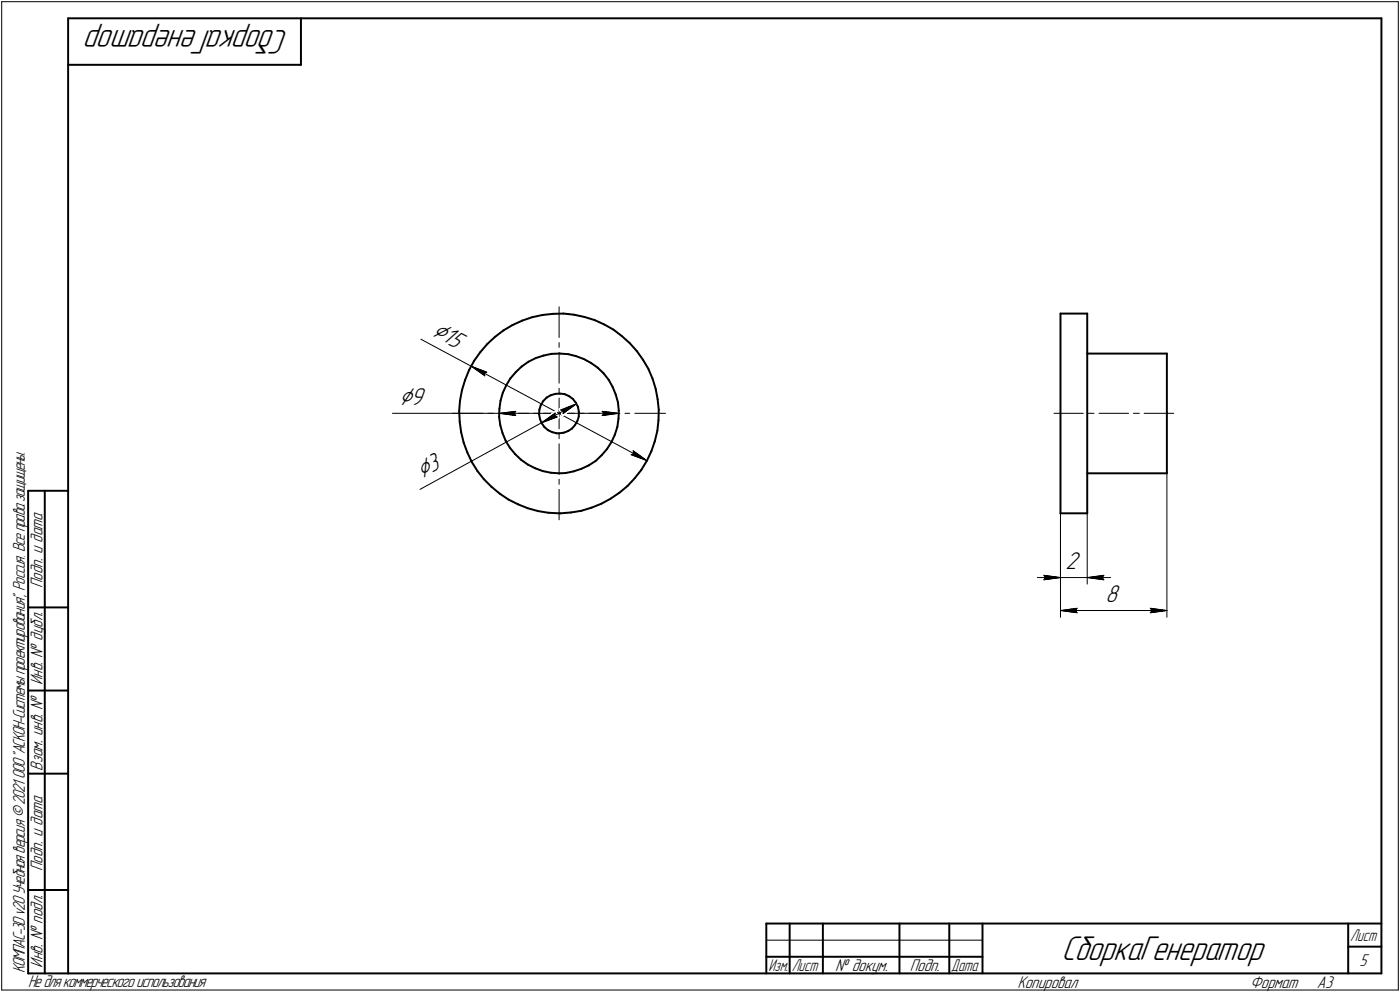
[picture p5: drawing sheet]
<svg xmlns="http://www.w3.org/2000/svg" width="421mm" height="298mm" viewBox="0 0 421 298" stroke-linecap="round" stroke-linejoin="round" font-family="sans-serif">
<g fill="none" stroke="#000" stroke-width=".59">
<path d="M20.5 5.5v287zM20.5 5.5h395zM20.5 19.5h70zM90.5 5.5v14zM415.5 5.5v287zM151.4 99.3l2.7-1.6zM154.1 97.7l3-1.3zM157.1 96.4l2.9-1.1zM160 95.3l3.2-.6zM163.2 94.7l3.1-.4zM166.3 94.3l3.2-.1zM169.5 94.2l3.1 .4z"/>
<path d="M172.6 94.6l3.2 .6zM175.8 95.2l3 1zM178.8 96.2l3 1.3zM181.8 97.5l2.7 1.6zM184.5 99.1l2.5 1.9zM318.9 94.2h8.1zM318.9 94.2v60.1zM327 94.2v60.1zM138.9 117.3l-.6 3.1zM139.9 114.2l-1 3.1zM141.1 111.3l-1.2 2.9zM142.6 108.5l-1.5 2.8z"/>
<path d="M144.4 105.8l-1.8 2.7zM146.6 103.4l-2.2 2.4zM146.6 103.4l2.2-2.1zM148.8 101.3l2.6-2zM151.2 118l-.7 2.4zM152.2 115.8l-1 2.2zM153.5 113.7l-1.3 2.1zM155.1 111.8l-1.6 1.9zM155.1 111.8l1.8-1.6zM156.9 110.2l2-1.5zM158.9 108.7l2.2-1.1zM161.1 107.6l2.4-.8z"/>
<path d="M163.5 106.8l2.4-.5zM164.4 119.5l1.2-.7zM164.4 119.5l-1 1zM165.6 118.8l1.4-.4zM165.9 106.3h2.5zM167 118.4l1.4-.1zM168.4 106.3l2.5 .1zM168.4 118.3l1.4 .1zM169.8 118.4l1.3 .6zM170.9 106.4l2.3 .6zM171.1 119l1.2 .9zM172.3 119.9l.8 1.1z"/>
<path d="M173.2 107l2.3 .9zM175.5 107.9l2.2 1.2zM177.7 109.1l2 1.4zM179.7 110.5l1.8 1.7zM181.5 112.2l1.5 1.9zM183 114.1l1.2 2.1zM184.2 116.2l1 2.3zM185.2 118.5l.6 2.4zM187 101l2.4 2.1zM189.4 103.1l2.1 2.4zM191.5 105.5l1.9 2.6zM193.4 108.1l1.6 2.7z"/>
<path d="M195 110.8l1.3 3zM196.3 113.8l.9 3zM197.2 116.8l.6 3.2zM197.8 120l.3 3.1zM327 106.3h23.9zM350.9 106.3v35.9zM138.1 123.5l.2 3.2zM138.3 126.7l.4 3.2zM138.3 120.4l-.2 3.1zM138.7 129.9l.7 3.1zM139.4 133l1.1 3zM140.5 136l1.4 2.9z"/>
<path d="M141.9 138.9l1.7 2.7zM150.1 125.3l.4 2.5zM150.2 122.9l-.1 2.4zM150.5 127.8l.6 2.3zM150.5 120.4l-.3 2.5zM151.1 130.1l1 2.3zM152.1 132.4l1.2 2.1zM153.3 134.5l1.6 2zM154.9 136.5l1.8 1.7zM156.7 138.2l2 1.4zM158.7 139.6l2.3 1.1zM162.1 124.5l.3 1.4z"/>
<path d="M162.2 123.1l-.1 1.4zM162.4 125.9l.5 1.3zM162.6 121.8l-.4 1.3zM162.9 127.2l.8 1.2zM163.4 120.5l-.8 1.3zM163.7 128.4l1.1 .9zM164.8 129.3l1.3 .6zM166.1 129.9l1.4 .3zM167.5 130.2h.6zM168.1 130.2l1.4-.2zM169.5 130l1.4-.5zM170.9 129.5l1.1-.7z"/>
<path d="M173 127.7l-1 1.1zM173.1 121l.7 1.3zM173.7 126.5l-.7 1.2zM173.8 122.3l.3 1.4zM174.1 125.1l-.4 1.4zM174.1 123.7v1.4zM177 139.9l2.2-1.4zM179.2 138.5l1.7-1.7zM182.5 135l-1.6 1.8zM183.9 132.8l-1.4 2.2zM184.9 130.6l-1 2.2zM185.7 128.3l-.8 2.3z"/>
<path d="M185.8 120.9l.3 2.5zM186 125.8l-.3 2.5zM186.1 123.4l-.1 2.4zM194.6 138.4l-1.7 2.8zM195.9 135.6l-1.3 2.8zM196.9 132.6l-1 3zM197.7 129.5l-.8 3.1zM198 126.3l-.3 3.2zM198.1 123.1l-.1 3.2zM8.5 147.5v145zM8.5 147.5h12zM13.5 147.5v145z"/>
<path d="M143.6 141.6l1.9 2.4zM145.5 144l2.3 2.3zM147.8 146.3l2.5 2zM150.3 148.3l2.6 1.8zM152.9 150.1l2.9 1.5zM155.8 151.6l2.9 1.1zM158.7 152.7l3.1 .9zM161 140.7l2.2 .9zM161.8 153.6l3.1 .5zM163.2 141.6l2.5 .5zM164.9 154.1l3.2 .2zM165.7 142.1l2.4 .1z"/>
<path d="M168.1 154.3h.5zM168.1 142.2h2zM168.6 154.3l3.1-.3zM170.1 142.2l2.5-.6zM171.7 154l3.1-.5zM172.6 141.6l2.2-.7zM174.8 153.5l3.1-.9zM174.8 140.9l2.2-1zM177.9 152.6l2.9-1.2zM180.8 151.4l2.8-1.5zM183.6 149.9l2.7-1.8zM186.3 148.1l2.4-2.1z"/>
<path d="M190.9 143.7l-2.2 2.3zM192.9 141.2l-2 2.5zM318.9 154.3h8.1zM327 142.2h23.9zM8.5 182.5h12zM8.5 207.5h12zM8.5 232.5h12zM8.5 267.5h12zM230.5 277.5h185zM230.5 277.5v15zM237.5 277.5v15zM247.5 277.5v15z"/>
<path d="M270.5 277.5v15zM285.5 277.5v15zM295.5 277.5v15zM405.5 277.5v15zM8.5 292.5h12zM20.5 292.5h395zM230.5 287.5h7zM237.5 287.5h10zM247.5 287.5h23zM270.5 287.5h15zM285.5 287.5h10zM405.5 284.5h10z"/>
</g>
<g fill="none" stroke="#000" stroke-width=".3">
<path d="M.5 .5v297zM.5 .5h420zM420.5 .5v297zM168.1 92.2v9.2zM126.6 101.9l15.1 8.2zM141.7 110.1l4.7 1.7zM141.7 110.1l4.1 2.8zM141.7 110.1l52.9 28.3zM145.6 112.2l.8-.4zM145.6 112.2l.2 .7zM168.1 103v1.4zM168.1 105.9v9.2z"/>
<path d="M168.1 116.7v1.4zM168.1 119.6v4.6zM118 124.2h32.1zM136.1 124.2h9.2zM146.8 124.2h1.5zM149.9 124.2h9.1zM150.1 124.2l5-.6zM150.1 124.2l5 .7zM150.1 124.2h36zM154.6 124.2l.5 .7zM155.1 123.6l-.5 .6zM160.5 124.2h1.6z"/>
<path d="M162.8 127.1l4.2-3zM162.8 127.1l4.8-1.8zM162.8 127.1l10.6-5.8zM163.5 124.2h4.6zM166.8 125l.8 .3zM167 124.1l-.2 .9zM168.1 124.2h4.6zM168.1 133.3v9.2zM168.1 130.3v1.5zM168.1 124.2v4.7zM168.7 123.2l.7 .3zM168.7 123.2l4.7-1.9z"/>
<path d="M169.3 124.3l4.1-3zM169.4 123.5l-.1 .8zM174.2 124.2h1.5zM177.2 124.2h9.2zM181.1 124.9l5-.7zM181.1 123.6l.5 .6zM181.1 123.6l5 .6zM181.6 124.2l-.5 .7zM188 124.2h1.4zM189.8 136.7l4.8 1.7zM189.8 136.7l.8-.4zM190.4 135.5l.2 .8z"/>
<path d="M190.4 135.5l4.2 2.9zM190.9 124.2h9.3zM317 124.2h8.8zM327.3 124.2h1.7zM330.5 124.2h8.9zM340.9 124.2h1.7zM344.1 124.2h8.9zM126.3 147.1l36.5-20zM168.1 147.1v9.1zM168.1 144v1.5zM318.9 154.3v21.2zM318.9 154.3v31.2z"/>
<path d="M327 154.3v21.2zM350.9 142.2v43.3zM312 173.6h6.9zM313.9 172.9l5 .7zM313.9 172.9l.6 .7zM313.9 174.2l5-.6zM314.5 173.6l-.6 .6zM318.9 173.6h8.1zM327 173.6l5 .6zM327 173.6l5-.7zM327 173.6h7zM331.5 173.6l.5 .6z"/>
<path d="M332 172.9l-.5 .7zM318.9 183.5l5-.7zM318.9 183.5l5 .6zM318.9 183.5h32zM323.5 183.5l.4 .6zM323.9 182.8l-.4 .7zM345.9 184.1l5-.6zM345.9 182.8l.6 .7zM345.9 182.8l5 .7zM346.5 183.5l-.6 .6zM.5 297.5h420zM230.5 282.5h65z"/>
</g>
<g fill="#fff" stroke="#fff" stroke-width=".3">
<path d="M190.2 134.9h.2zM190.2 135h.3zM190.2 135h.5zM190.1 135.1h.7zM190.1 135.2h.8zM190 135.3h1zM190 135.4h1.2zM189.9 135.5h1.4zM189.9 135.6h1.4zM189.8 135.6h1.7zM189.8 135.7h1.8zM189.7 135.8h2.1zM189.7 135.9h2.2zM189.7 136h2.3zM189.7 136.1h2.4zM189.6 136.1h2.7zM189.6 136.2h2.8zM189.5 136.3h2.9zM189.5 136.4h3.1zM189.4 136.5h3.3zM189.4 136.6h3.5zM189.3 136.7h3.7zM189.3 136.7h3.8zM189.2 136.8h4zM189.1 136.9h4.2zM189.4 137h4zM189.7 137.1h3.8zM189.8 137.2h3.7zM190.1 137.2h3.5zM190.2 137.3h3.5zM190.5 137.4h3.2zM190.7 137.5h3.1zM190.9 137.6h3zM191.2 137.7h2.8zM191.3 137.8h2.8zM191.6 137.8h2.5zM191.8 137.9h2.3zM192 138h2.2zM192.2 138.1h2.1zM192.4 138.2h2zM192.6 138.3h1.9zM193.6 138.3h1z"/>
<path d="M141.8 110.2h.9zM141.9 110.2h1.7zM142 110.3h1.8zM142.1 110.4h2zM142.2 110.5h2.1zM142.2 110.6h2.3zM142.2 110.7h2.6zM142.3 110.7h2.6zM142.4 110.8h2.8zM142.5 110.9h2.9zM142.6 111h3zM142.6 111.1h3.3zM142.7 111.2h3.3zM142.7 111.3h3.6zM142.8 111.3h3.8zM142.9 111.4h3.8zM142.9 111.5h4.1zM143.1 111.6h4.1zM143.2 111.7h4zM143.3 111.8h3.8zM143.4 111.8h3.7zM143.5 111.9h3.5zM143.7 112h3.3zM143.8 112.1h3.1zM143.9 112.2h2.9zM144 112.3h2.8zM144.1 112.4h2.6zM144.3 112.4h2.4zM144.4 112.5h2.2zM144.4 112.6h2.2zM144.6 112.7h2zM144.7 112.8h1.8zM144.9 112.9h1.6zM144.9 112.9h1.5zM145 113h1.4zM145.2 113.1h1.1zM145.3 113.2h1zM145.5 113.3h.7zM145.5 113.4h.7zM145.6 113.5h.5zM145.8 113.5h.3zM145.9 113.6h.1z"/>
<path d="M132.2 95.7h.2zM132.2 95.8h.4zM132.2 95.8h.6zM132.1 95.9h.8zM132.1 96h1zM132 96.1h1.3zM132 96.2h1.4zM131.9 96.3h1.6zM131.9 96.4h1.8zM131.8 96.4h2.1zM131.7 96.5h2.3zM131.7 96.6h2.5zM131.7 96.7h2.7zM131.7 96.8h2.8zM131.6 96.9h3zM131.6 96.9h3.2zM131.5 97h3.5zM131.5 97.1h3.6zM131.4 97.2h3.9zM131.4 97.3h4.1zM131.3 97.4h4.3zM131.2 97.5h4.5zM131.2 97.5h4.7zM131.1 97.6h5zM131.1 97.7h5.1zM131.1 97.8h5.3zM131.1 97.9h5.5zM131 98h5.7zM131 98h5.8zM130.9 98.1h6.1zM130.9 98.2h6.3zM130.8 98.3h6.5zM130.7 98.4h6.8zM130.7 98.5h7zM130.6 98.6h7.2zM130.6 98.6h7.3zM130.6 98.7h7.5zM130.6 98.8h7.7zM130.5 98.9h7.9zM130.5 99h8.1zM130.4 99.1h8.4zM130.4 99.1h8.5zM130.3 99.2h8.7zM130.2 99.3h9zM130.2 99.4h9.2zM130.1 99.5h9.4zM130.1 99.6h9.6zM130 99.7h9.9zM130 99.7h10zM130 99.8h10.1zM130 99.9h10.3zM129.9 100h10.6zM129.9 100.1h10.7zM129.8 100.2h11zM129.7 100.2h11.3zM129.7 100.3h11.4zM129.6 100.4h11.6zM129.6 100.5h11.6zM129.5 100.6h11.6zM129.5 100.7h11.6zM129.5 100.8h11.6zM129.5 100.8h11.6zM129.4 100.9h11.6zM129.4 101h11.6zM129.3 101.1h11.6zM129.2 101.2h11.7zM129.2 101.3h11.6zM129.1 101.3h11.6zM129.1 101.4h11.6zM129 101.5h11.6zM129 101.6h11.6zM128.9 101.7h11.6zM128.9 101.8h11.6zM128.9 101.9h11.6zM128.8 101.9h11.7zM128.9 102h11.5zM129.1 102.1h11.3zM129.3 102.2h11zM129.5 102.3h10.7zM129.6 102.4h10.6zM129.8 102.4h10.3zM130 102.5h10.1zM130 102.6h10zM130.2 102.7h9.8zM130.4 102.8h9.6zM130.6 102.9h9.4zM130.7 103h9.2zM130.9 103h9zM131.1 103.1h8.7zM131.1 103.2h8.6zM131.3 103.3h8.4zM131.5 103.4h8.1zM131.7 103.5h7.9zM131.8 103.5h7.7zM132 103.6h7.5zM132.2 103.7h7.2zM132.2 103.8h7.2zM132.4 103.9h7zM132.6 104h6.8zM132.8 104.1h6.5zM132.9 104.1h6.3zM133.1 104.2h6.1zM133.3 104.3h5.8zM133.3 104.4h5.8zM133.5 104.5h5.5zM133.7 104.6h5.3zM133.9 104.6h5zM134 104.7h4.9zM134.2 104.8h4.7zM134.4 104.9h4.5zM134.5 105h4.3zM134.6 105.1h4.1zM134.8 105.2h3.9zM135 105.2h3.6zM135.1 105.3h3.5zM135.3 105.4h3.2zM135.5 105.5h3zM135.6 105.6h2.8zM135.7 105.7h2.7zM135.9 105.7h2.4zM136.1 105.8h2.2zM136.2 105.9h2.1zM136.4 106h1.8zM136.6 106.1h1.6zM136.7 106.2h1.4zM136.8 106.3h1.3zM137 106.3h1zM137.2 106.4h.8zM137.3 106.5h.6zM137.5 106.6h.4zM137.7 106.7h.1z"/>
<path d="M180.6 123.1h.7zM180.6 123.2h1.3zM180.6 123.3h1.9zM180.6 123.4h2.5zM180.6 123.4h3.1zM180.6 123.5h3.7zM180.6 123.6h4zM180.6 123.7h4.2zM180.6 123.8h4.4zM180.6 123.9h4.7zM180.6 124h4.9zM180.6 124h5.1zM180.6 124.1h5.3zM180.6 124.2h5.5zM180.6 124.3h5.3zM180.6 124.4h5.2zM180.6 124.5h4.9zM180.6 124.5h4.7zM180.6 124.6h4.6zM180.6 124.7h4.3zM180.6 124.8h4.1zM180.6 124.9h4zM180.6 125h3.7zM180.6 125.1h3.1zM180.6 125.1h2.5zM180.6 125.2h1.9zM180.6 125.3h1.3zM180.6 125.4h.7z"/>
<path d="M155 123.1h.6zM154.4 123.2h1.2zM153.8 123.3h1.8zM153.2 123.4h2.4zM152.6 123.4h3zM151.9 123.5h3.7zM151.7 123.6h3.9zM151.5 123.7h4.1zM151.3 123.8h4.3zM151 123.9h4.6zM150.8 124h4.8zM150.6 124h5zM150.4 124.1h5.2zM150.1 124.2h5.5zM150.4 124.3h5.2zM150.5 124.4h5.1zM150.7 124.5h4.9zM151 124.5h4.6zM151.1 124.6h4.5zM151.3 124.7h4.3zM151.6 124.8h4zM151.7 124.9h3.9zM151.9 125h3.7zM152.6 125.1h3zM153.2 125.1h2.4zM153.8 125.2h1.8zM154.4 125.3h1.2zM155 125.4h.6z"/>
<path d="M120.1 116h8.4zM120.1 116.1h8.4zM120.1 116.2h8.4zM120.1 116.2h8.4zM120.1 116.3h8.4zM120.1 116.4h8.4zM120.1 116.5h8.4zM120.1 116.6h8.4zM120.1 116.7h8.4zM120.1 116.8h8.4zM120.1 116.8h8.4zM120.1 116.9h8.4zM120.1 117h8.4zM120.1 117.1h8.4zM120.1 117.2h8.4zM120.1 117.3h8.4zM120.1 117.3h8.4zM120.1 117.4h8.4zM120.1 117.5h8.4zM120.1 117.6h8.4zM120.1 117.7h8.4zM120.1 117.8h8.4zM120.1 117.9h8.4zM120.1 117.9h8.4zM120.1 118h8.4zM120.1 118.1h8.4zM120.1 118.2h8.4zM120.1 118.3h8.4zM120.1 118.4h8.4zM120.1 118.4h8.4zM120.1 118.5h8.4zM120.1 118.6h8.4zM120.1 118.7h8.4zM120.1 118.8h8.4zM120.1 118.9h8.4zM120.1 119h8.4zM120.1 119h8.4zM120.1 119.1h8.4zM120.1 119.2h8.4zM120.1 119.3h8.4zM120.1 119.4h8.4zM120.1 119.5h8.4zM120.1 119.5h8.4zM120.1 119.6h8.4zM120.1 119.7h8.4zM120.1 119.8h8.4zM120.1 119.9h8.4zM120.1 120h8.4zM120.1 120.1h8.4zM120.1 120.1h8.4zM120.1 120.2h8.4zM120.1 120.3h8.4zM120.1 120.4h8.4zM120.1 120.5h8.4zM120.1 120.6h8.4zM120.1 120.6h8.4zM120.1 120.7h8.4zM120.1 120.8h8.4zM120.1 120.9h8.4zM120.1 121h8.4zM120.1 121.1h8.4zM120.1 121.2h8.4zM120.1 121.2h8.4zM120.1 121.3h8.4zM120.1 121.4h8.4zM120.1 121.5h8.4zM120.1 121.6h8.4zM120.1 121.7h8.4zM120.1 121.8h8.4zM120.1 121.8h8.4zM120.1 121.9h8.4zM120.1 122h8.4zM120.1 122.1h8.4zM120.1 122.2h8.4zM120.1 122.3h8.4zM120.1 122.3h8.4zM120.1 122.4h8.4zM120.1 122.5h8.4zM120.1 122.6h8.4zM120.1 122.7h8.4zM120.1 122.8h8.4zM120.1 122.9h8.4zM120.1 122.9h8.4zM120.1 123h8.4zM120.1 123.1h8.4zM120.1 123.2h8.4z"/>
<path d="M172.8 121.4h.6zM172.1 121.5h1.2zM171.4 121.6h1.8zM171.3 121.7h1.8zM171 121.8h2.1zM170.9 121.8h2.2zM170.6 121.9h2.4zM170.4 122h2.5zM170.2 122.1h2.6zM170 122.2h2.8zM169.8 122.3h2.9zM169.5 122.3h3.1zM169.3 122.4h3.3zM169.1 122.5h3.5zM168.9 122.6h3.6zM168.7 122.7h3.7zM168.5 122.8h3.8zM168.2 122.9h4zM168 122.9h4.1zM168.1 123h3.9zM168.1 123.1h3.8zM168.1 123.2h3.7zM168.2 123.3h3.5zM168.2 123.4h3.3zM168.3 123.4h3.1zM168.4 123.5h2.9zM168.4 123.6h2.8zM168.5 123.7h2.6zM168.5 123.8h2.4zM168.6 123.9h2.3zM168.6 124h2.1zM168.7 124h1.9zM168.7 124.1h1.8zM168.7 124.2h1.6zM168.8 124.3h1.5zM168.8 124.4h1.4zM168.9 124.5h1.1zM168.9 124.5h1zM169 124.6h.8zM169 124.7h.7zM169.1 124.8h.5zM169.1 124.9h.3zM169.2 125h.1z"/>
<path d="M167 123.4h.2zM167 123.5h.2zM166.8 123.6h.5zM166.7 123.7h.6zM166.6 123.8h.8zM166.5 123.9h.9zM166.4 124h1.1zM166.3 124h1.2zM166.1 124.1h1.5zM166 124.2h1.6zM165.9 124.3h1.7zM165.8 124.4h1.8zM165.7 124.5h1.9zM165.6 124.5h2.1zM165.4 124.6h2.4zM165.4 124.7h2.4zM165.3 124.8h2.6zM165.1 124.9h2.8zM165 125h3zM164.9 125.1h3.1zM164.8 125.1h3.3zM164.7 125.2h3.4zM164.6 125.3h3.5zM164.4 125.4h3.7zM164.3 125.5h3.9zM164.3 125.6h3.9zM164.1 125.6h4zM164.1 125.7h3.7zM164 125.8h3.6zM163.9 125.9h3.5zM163.8 126h3.4zM163.7 126.1h3.3zM163.7 126.2h3.1zM163.6 126.2h2.9zM163.5 126.3h2.8zM163.5 126.4h2.6zM163.4 126.5h2.5zM163.3 126.6h2.4zM163.2 126.7h2.2zM163.2 126.7h2.1zM163.1 126.8h1.9zM163 126.9h1.8zM162.9 127h.9z"/>
<path d="M131.1 135h.2zM131 135.1h.4zM130.8 135.2h.6zM130.6 135.3h.9zM130.5 135.4h1zM130.4 135.5h1.2zM130.2 135.6h1.4zM130 135.6h1.7zM129.9 135.7h1.8zM129.7 135.8h2zM129.5 135.9h2.2zM129.5 136h2.3zM129.3 136.1h2.6zM129.1 136.1h2.8zM128.9 136.2h3.1zM128.8 136.3h3.2zM128.6 136.4h3.5zM128.5 136.5h3.6zM128.4 136.6h3.8zM128.2 136.7h4zM128 136.7h4.2zM127.8 136.8h4.4zM127.7 136.9h4.6zM127.6 137h4.7zM127.4 137.1h5zM127.3 137.2h5.2zM127.1 137.2h5.4zM126.9 137.3h5.7zM126.8 137.4h5.8zM126.7 137.5h6zM126.5 137.6h6.2zM126.3 137.7h6.5zM126.2 137.8h6.6zM126 137.8h6.8zM125.9 137.9h6.9zM125.7 138h7.2zM125.6 138.1h7.3zM125.4 138.2h7.6zM125.2 138.3h7.9zM125.1 138.3h8zM125 138.4h8.2zM124.8 138.5h8.4zM124.6 138.6h8.7zM124.5 138.7h8.8zM124.3 138.8h9zM124.1 138.9h9.2zM124.2 138.9h9.2zM124.3 139h9.1zM124.3 139.1h9.2zM124.4 139.2h9.1zM124.4 139.3h9.2zM124.5 139.4h9.2zM124.5 139.4h9.2zM124.5 139.5h9.3zM124.6 139.6h9.2zM124.6 139.7h9.3zM124.7 139.8h9.2zM124.7 139.9h9.2zM124.8 140h9.1zM124.8 140h9.2zM124.9 140.1h9.1zM124.9 140.2h9.2zM125 140.3h9.1zM125.1 140.4h9.1zM125.1 140.5h9.2zM125.1 140.5h9.2zM125.1 140.6h9.3zM125.2 140.7h9.2zM125.2 140.8h9.3zM125.3 140.9h9.2zM125.3 141h9.2zM125.4 141.1h9.1zM125.5 141.1h9.1zM125.5 141.2h9.1zM125.6 141.3h9.1zM125.6 141.4h9.1zM125.6 141.5h9zM125.6 141.6h8.9zM125.7 141.6h8.6zM125.8 141.7h8.3zM125.8 141.8h8.1zM125.9 141.9h7.9zM125.9 142h7.8zM126 142.1h7.5zM126 142.2h7.3zM126.1 142.2h7.1zM126.1 142.3h6.9zM126.2 142.4h6.6zM126.2 142.5h6.6zM126.2 142.6h6.4zM126.3 142.7h6.1zM126.3 142.7h5.9zM126.4 142.8h5.7zM126.4 142.9h5.5zM126.5 143h5.2zM126.5 143.1h5.2zM126.6 143.2h4.9zM126.7 143.3h4.6zM126.7 143.3h4.4zM126.7 143.4h4.3zM126.7 143.5h4.1zM126.8 143.6h3.9zM126.8 143.7h3.8zM126.9 143.8h3.5zM127 143.8h3.2zM127 143.9h3zM127.1 144h2.8zM127.1 144.1h2.6zM127.2 144.2h2.4zM127.2 144.3h2.3zM127.3 144.4h2zM127.3 144.4h1.8zM127.3 144.5h1.6zM127.4 144.6h1.4zM127.4 144.7h1.3zM127.5 144.8h1zM127.5 144.9h.9zM127.6 144.9h.6zM127.6 145h.4zM127.7 145.1h.1z"/>
<path d="M320.5 165.4h5zM320.5 165.5h5zM320.5 165.6h5zM320.5 165.7h5zM320.5 165.8h5zM320.5 165.9h5zM320.5 165.9h5zM320.5 166h5zM320.5 166.1h5zM320.5 166.2h5zM320.5 166.3h5zM320.5 166.4h5zM320.5 166.5h5zM320.5 166.5h5zM320.5 166.6h5zM320.5 166.7h5zM320.5 166.8h5zM320.5 166.9h5zM320.5 167h5zM320.5 167h5zM320.5 167.1h5zM320.5 167.2h5zM320.5 167.3h5zM320.5 167.4h5zM320.5 167.5h5zM320.5 167.6h5zM320.5 167.6h5zM320.5 167.7h5zM320.5 167.8h5zM320.5 167.9h5zM320.5 168h5zM320.5 168.1h5zM320.5 168.1h5zM320.5 168.2h5zM320.5 168.3h5zM320.5 168.4h5zM320.5 168.5h5zM320.5 168.6h5zM320.5 168.7h5zM320.5 168.7h5zM320.5 168.8h5zM320.5 168.9h5zM320.5 169h5zM320.5 169.1h5zM320.5 169.2h5zM320.5 169.2h5zM320.5 169.3h5zM320.5 169.4h5zM320.5 169.5h5zM320.5 169.6h5zM320.5 169.7h5zM320.5 169.8h5zM320.5 169.8h5zM320.5 169.9h5zM320.5 170h5zM320.5 170.1h5zM320.5 170.2h5zM320.5 170.3h5zM320.5 170.3h5zM320.5 170.4h5zM320.5 170.5h5zM320.5 170.6h5zM320.5 170.7h5zM320.5 170.8h5zM320.5 170.9h5zM320.5 170.9h5zM320.5 171h5zM320.5 171.1h5zM320.5 171.2h5zM320.5 171.3h5zM320.5 171.4h5zM320.5 171.4h5zM320.5 171.5h5zM320.5 171.6h5zM320.5 171.7h5zM320.5 171.8h5zM320.5 171.9h5zM320.5 172h5zM320.5 172h5zM320.5 172.1h5zM320.5 172.2h5zM320.5 172.3h5zM320.5 172.4h5zM320.5 172.5h5z"/>
<path d="M313.4 172.4h.7zM313.4 172.5h1.3zM313.4 172.6h1.9zM313.4 172.6h2.6zM313.4 172.7h3.2zM313.4 172.8h3.8zM313.4 172.9h4zM313.4 173h4.2zM313.4 173.1h4.4zM313.4 173.1h4.6zM313.4 173.2h4.8zM313.4 173.3h4.9zM313.4 173.4h5.2zM313.4 173.5h5.4zM313.4 173.6h5.5zM313.4 173.7h5.4zM313.4 173.7h5.2zM313.4 173.8h4.9zM313.4 173.9h4.8zM313.4 174h4.6zM313.4 174.1h4.4zM313.4 174.2h4.2zM313.4 174.2h4zM313.4 174.3h3.8zM313.4 174.4h3.1zM313.4 174.5h2.3zM313.4 174.6h1.6zM313.4 174.7h.8z"/>
<path d="M331.9 172.4h.6zM331.3 172.5h1.2zM330.6 172.6h1.9zM330 172.6h2.5zM329.4 172.7h3.1zM328.8 172.8h3.7zM328.6 172.9h3.9zM328.4 173h4.1zM328.2 173.1h4.3zM328 173.1h4.5zM327.8 173.2h4.7zM327.6 173.3h4.9zM327.4 173.4h5.1zM327.2 173.5h5.3zM327 173.6h5.5zM327.2 173.7h5.3zM327.4 173.7h5.1zM327.6 173.8h4.9zM327.8 173.9h4.7zM328 174h4.5zM328.2 174.1h4.3zM328.4 174.2h4.1zM328.6 174.2h3.9zM328.8 174.3h3.7zM329.5 174.4h3zM330.3 174.5h2.2zM331 174.6h1.5zM331.8 174.7h.7z"/>
<path d="M332.5 175.3h5zM332.5 175.4h5zM332.5 175.5h5zM332.5 175.6h5zM332.5 175.7h5zM332.5 175.8h5zM332.5 175.9h5zM332.5 175.9h5zM332.5 176h5zM332.5 176.1h5zM332.5 176.2h5zM332.5 176.3h5zM332.5 176.4h5zM332.5 176.4h5zM332.5 176.5h5zM332.5 176.6h5zM332.5 176.7h5zM332.5 176.8h5zM332.5 176.9h5zM332.5 177h5zM332.5 177h5zM332.5 177.1h5zM332.5 177.2h5zM332.5 177.3h5zM332.5 177.4h5zM332.5 177.5h5zM332.5 177.5h5zM332.5 177.6h5zM332.5 177.7h5zM332.5 177.8h5zM332.5 177.9h5zM332.5 178h5zM332.5 178.1h5zM332.5 178.1h5zM332.5 178.2h5zM332.5 178.3h5zM332.5 178.4h5zM332.5 178.5h5zM332.5 178.6h5zM332.5 178.6h5zM332.5 178.7h5zM332.5 178.8h5zM332.5 178.9h5zM332.5 179h5zM332.5 179.1h5zM332.5 179.2h5zM332.5 179.2h5zM332.5 179.3h5zM332.5 179.4h5zM332.5 179.5h5zM332.5 179.6h5zM332.5 179.7h5zM332.5 179.7h5zM332.5 179.8h5zM332.5 179.9h5zM332.5 180h5zM332.5 180.1h5zM332.5 180.2h5zM332.5 180.3h5zM332.5 180.3h5zM332.5 180.4h5zM332.5 180.5h5zM332.5 180.6h5zM332.5 180.7h5zM332.5 180.8h5zM332.5 180.8h5zM332.5 180.9h5zM332.5 181h5zM332.5 181.1h5zM332.5 181.2h5zM332.5 181.3h5zM332.5 181.4h5zM332.5 181.4h5zM332.5 181.5h5zM332.5 181.6h5zM332.5 181.7h5zM332.5 181.8h5zM332.5 181.9h5zM332.5 181.9h5zM332.5 182h5zM332.5 182.1h5zM332.5 182.2h5zM332.5 182.3h5zM332.5 182.4h5z"/>
<path d="M323.8 182.4h.6zM323 182.5h1.4zM322.2 182.5h2.2zM321.5 182.6h2.9zM320.7 182.7h3.7zM320.5 182.8h3.9zM320.4 182.9h4zM320.1 183h4.3zM320 183h4.4zM319.8 183.1h4.6zM319.5 183.2h4.9zM319.4 183.3h5zM319.2 183.4h5.2zM318.9 183.5h5.5zM319.2 183.6h5.2zM319.4 183.6h5zM319.5 183.7h4.9zM319.8 183.8h4.6zM320 183.9h4.4zM320.1 184h4.3zM320.4 184.1h4zM320.5 184.1h3.9zM320.7 184.2h3.7zM321.4 184.3h3zM322 184.4h2.4zM322.6 184.5h1.8zM323.3 184.6h1.1zM323.8 184.7h.6z"/>
<path d="M345.4 182.4h.8zM345.4 182.5h1.6zM345.4 182.5h2.3zM345.4 182.6h3.1zM345.4 182.7h3.8zM345.4 182.8h4zM345.4 182.9h4.2zM345.4 183h4.4zM345.4 183h4.6zM345.4 183.1h4.8zM345.4 183.2h5zM345.4 183.3h5.2zM345.4 183.4h5.4zM345.4 183.5h5.5zM345.4 183.6h5.4zM345.4 183.6h5.2zM345.4 183.7h5zM345.4 183.8h4.8zM345.4 183.9h4.6zM345.4 184h4.4zM345.4 184.1h4.2zM345.4 184.1h4zM345.4 184.2h3.8zM345.4 184.3h3.2zM345.4 184.4h2.6zM345.4 184.5h1.9zM345.4 184.6h1.3zM345.4 184.7h.7z"/>
</g>
<g fill="#000" stroke="#000" stroke-width=".3">
<path d="M142.1 110.2h.1zM142.2 110.3h.2zM142.4 110.4h.3zM142.6 110.5h.3zM142.7 110.6h.4zM142.8 110.7h.5zM143 110.7h.5zM143.2 110.8h.6zM143.3 110.9h.7zM143.5 111h.7zM143.7 111.1h.7zM143.8 111.2h.9zM143.9 111.3h1zM144.1 111.3h1zM144.3 111.4h1zM144.4 111.5h1.1zM144.6 111.6h1.2zM144.7 111.7h1.3zM144.9 111.8h1.3zM145 111.8h1.4zM145.2 111.9h1zM145.4 112h.6zM145.5 112.1h.4z"/>
<path d="M142.2 110.4h.2zM142.4 110.5h.2zM142.5 110.6h.2zM142.6 110.7h.2zM142.7 110.7h.3zM142.8 110.8h.4zM143 110.9h.3zM143.1 111h.4zM143.2 111.1h.5zM143.3 111.2h.5zM143.4 111.3h.5zM143.6 111.3h.5zM143.7 111.4h.6zM143.8 111.5h.6zM143.9 111.6h.7zM144 111.7h.7zM144.2 111.8h.7zM144.3 111.8h.7zM144.4 111.9h.8zM144.5 112h.9zM144.6 112.1h.9zM144.8 112.2h.8zM144.9 112.3h.8zM145 112.4h.7zM145.1 112.4h.6zM145.2 112.5h.5zM145.4 112.6h.4zM145.5 112.7h.3zM145.6 112.8h.2z"/>
<path d="M150.1 124.2h4.5zM150.8 124.3h3.9zM151.4 124.4h3.4zM152.1 124.5h2.8zM152.7 124.5h2.2zM153.2 124.6h1.7zM153.9 124.7h1.1zM154.5 124.8h.6z"/>
<path d="M154.4 123.7h.7zM153.8 123.8h1.2zM153 123.9h1.9zM152.3 124h2.6zM151.6 124h3.2zM150.9 124.1h3.8z"/>
<path d="M166.7 125.1h.3zM166.5 125.1h.7zM166.4 125.2h1zM166.2 125.3h1.4zM166 125.4h1.4zM165.9 125.5h1.2zM165.7 125.6h1.2zM165.5 125.6h1.2zM165.4 125.7h1.1zM165.3 125.8h.9zM165.1 125.9h.9zM164.9 126h.9zM164.8 126.1h.7zM164.6 126.2h.8zM164.4 126.2h.7zM164.3 126.3h.5zM164.2 126.4h.5zM164 126.5h.4zM163.8 126.6h.4zM163.7 126.7h.3zM163.5 126.7h.2zM163.3 126.8h.2zM163.2 126.9h.1z"/>
<path d="M166.8 124.3h.2zM166.6 124.4h.4zM166.5 124.5h.5zM166.4 124.5h.5zM166.3 124.6h.6zM166.2 124.7h.7zM166 124.8h.9zM165.9 124.9h1zM165.8 125h1zM165.7 125.1h1zM165.6 125.1h.9zM165.4 125.2h1zM165.4 125.3h.8zM165.2 125.4h.8zM165.1 125.5h.8zM165 125.6h.7zM164.8 125.6h.7zM164.8 125.7h.6zM164.6 125.8h.7zM164.5 125.9h.6zM164.4 126h.5zM164.3 126.1h.5zM164.2 126.2h.4zM164 126.2h.4zM163.9 126.3h.4zM163.8 126.4h.4zM163.7 126.5h.3zM163.6 126.6h.2zM163.4 126.7h.3zM163.3 126.7h.2z"/>
<path d="M172.8 121.7h.2zM172.6 121.8h.3zM172.6 121.8h.1zM172.4 121.9h.2zM172.2 122h.4zM172 122.1h.4zM171.9 122.2h.4zM171.8 122.3h.3zM171.6 122.3h.4zM171.4 122.4h.6zM171.3 122.5h.5zM171.1 122.6h.6zM171 122.7h.6zM170.9 122.8h.5zM170.7 122.9h.7zM170.5 122.9h.7zM170.3 123h.8zM170.3 123.1h.7zM170.1 123.2h.8zM169.9 123.3h.9zM169.8 123.4h.9zM169.6 123.4h.9zM169.4 123.5h1zM169.4 123.6h.9zM169.4 123.7h.8zM169.4 123.8h.7zM169.4 123.9h.5zM169.4 124h.4zM169.4 124h.4zM169.4 124.1h.2z"/>
<path d="M173 121.5h.1zM172.8 121.6h.2zM172.6 121.7h.2zM172.4 121.8h.2zM172.1 121.8h.5zM172 121.9h.4zM171.7 122h.5zM171.5 122.1h.5zM171.3 122.2h.6zM171 122.3h.8zM170.9 122.3h.7zM170.6 122.4h.8zM170.4 122.5h.9zM170.2 122.6h.9zM170 122.7h1zM169.8 122.8h1.1zM169.6 122.9h1.1zM169.3 122.9h1.2zM169.2 123h1.1zM168.9 123.1h1.4zM168.7 123.2h1.4zM168.9 123.3h1zM169.1 123.4h.7zM169.2 123.4h.4z"/>
<path d="M181.2 123.7h.7zM181.3 123.8h1.2zM181.4 123.9h1.9zM181.4 124h2.6zM181.5 124h3.2zM181.6 124.1h3.8z"/>
<path d="M181.6 124.2h4.5zM181.6 124.3h3.9zM181.5 124.4h3.4zM181.4 124.5h2.8zM181.4 124.5h2.2zM181.4 124.6h1.6zM181.3 124.7h1.1zM181.2 124.8h.6z"/>
<path d="M190.4 136.4h.4zM190.2 136.5h.7zM190.1 136.6h1zM189.8 136.7h1.5zM190.1 136.7h1.3zM190.3 136.8h1.3zM190.5 136.9h1.3zM190.8 137h1.1zM191 137.1h1zM191.2 137.2h1zM191.4 137.2h1zM191.7 137.3h.8zM191.9 137.4h.8zM192.1 137.5h.8zM192.4 137.6h.6zM192.5 137.7h.7zM192.8 137.8h.5zM193 137.8h.5zM193.2 137.9h.4zM193.5 138h.3zM193.7 138.1h.3zM193.9 138.2h.2zM194.1 138.3h.2z"/>
<path d="M190.5 135.6h.2zM190.5 135.7h.3zM190.5 135.8h.4zM190.5 135.9h.5zM190.6 136h.6zM190.6 136.1h.7zM190.6 136.1h.8zM190.6 136.2h.9zM190.6 136.3h1zM190.8 136.4h1zM190.9 136.5h1zM191.1 136.6h.9zM191.3 136.7h.8zM191.4 136.7h.8zM191.6 136.8h.8zM191.8 136.9h.6zM191.9 137h.7zM192 137.1h.7zM192.2 137.2h.6zM192.4 137.2h.6zM192.5 137.3h.5zM192.7 137.4h.5zM192.9 137.5h.4zM193 137.6h.4zM193.2 137.7h.3zM193.3 137.8h.3zM193.5 137.8h.3zM193.6 137.9h.3zM193.8 138h.2zM194 138.1h.1z"/>
<path d="M314 173h.6zM314.1 173.1h1.1zM314.2 173.1h1.7zM314.2 173.2h2.3zM314.3 173.3h2.8zM314.4 173.4h3.4zM314.5 173.5h3.8z"/>
<path d="M314.5 173.6h4.4zM314.5 173.7h3.8zM314.4 173.7h3.4zM314.3 173.8h2.8zM314.2 173.9h2.3zM314.2 174h1.7zM314.1 174.1h1.1zM314 174.2h.6z"/>
<path d="M327 173.6h4.5zM327.7 173.7h3.9zM328.3 173.7h3.3zM328.9 173.8h2.8zM329.5 173.9h2.2zM330.1 174h1.7zM330.8 174.1h1.1zM331.4 174.2h.6z"/>
<path d="M331.4 173h.6zM330.8 173.1h1.1zM330.1 173.1h1.7zM329.5 173.2h2.2zM328.9 173.3h2.8zM328.3 173.4h3.3zM327.7 173.5h3.9z"/>
<path d="M318.9 183.5h4.6zM319.6 183.6h4zM320.2 183.6h3.5zM320.9 183.7h2.8zM321.5 183.8h2.3zM322.1 183.9h1.7zM322.7 184h1.1zM323.3 184.1h.6z"/>
<path d="M323.3 182.9h.6zM322.7 183h1.1zM322.1 183h1.7zM321.5 183.1h2.3zM320.9 183.2h2.8zM320.2 183.3h3.5zM319.6 183.4h4z"/>
<path d="M346 182.9h.6zM346.1 183h1.1zM346.2 183h1.7zM346.2 183.1h2.3zM346.3 183.2h2.8zM346.4 183.3h3.4zM346.5 183.4h3.9z"/>
<path d="M346.5 183.5h4.4zM346.5 183.6h3.9zM346.4 183.6h3.4zM346.3 183.7h2.8zM346.2 183.8h2.3zM346.2 183.9h1.7zM346.1 184h1.1zM346 184.1h.6z"/>
</g>
<g font-size="10.9">
<text x="86.8" y="9" transform="rotate(-180 86.8 9)">СборкаГенератор</text>
<text x="319.2" y="288.5">СборкаГенератор</text>
</g>
<g font-size="8.5">
<text x="129.6" y="100.6" transform="rotate(28 129.6 100.6)">Ç15</text>
<text x="120.1" y="121.7">Ç9</text>
<text x="126.9" y="143.8" transform="rotate(-29 126.9 143.8)">Ç3</text>
</g>
<g font-size="7.8">
<text x="320.5" y="171">2</text>
<text x="332.5" y="181">8</text>
</g>
<g font-size="5.4">
<text x="12.8" y="176.7" transform="rotate(-90 12.8 176.7)">Подп. и дата</text>
<text x="12.8" y="205.8" transform="rotate(-90 12.8 205.8)">Инв. № дубл.</text>
<text x="12.8" y="231.6" transform="rotate(-90 12.8 231.6)">Взам. инв. №</text>
<text x="12.8" y="261.7" transform="rotate(-90 12.8 261.7)">Подп. и дата</text>
<text x="7.5" y="292.5" transform="rotate(-90 7.5 292.5)">КОМПАС-3Dv20Учебнаяверсия©2021 ООО&quot;АСКОН-Системыпроектирования&quot;, Россия. Всеправазащищены.</text>
<text x="12.8" y="290.8" transform="rotate(-90 12.8 290.8)">Инв. № подл.</text>
<text x="251.2" y="291.8">№ докум.</text>
<text x="273.6" y="291.8">Подп.</text>
<text x="408.9" y="290.3">5</text>
<text x="8.5" y="296.7">Недлякоммерческогоиспользования</text>
<text x="306" y="296.8">Копировал</text>
<text x="376" y="296.8">Формат</text>
<text x="396" y="296.8">A3</text>
</g>
<g font-size="5.3">
<text x="406.1" y="282.8">Лист</text>
<text x="231.1" y="291.8">Изм.</text>
<text x="238.1" y="291.8">Лист</text>
<text x="286.1" y="291.8">Дата</text>
</g>
</svg>
